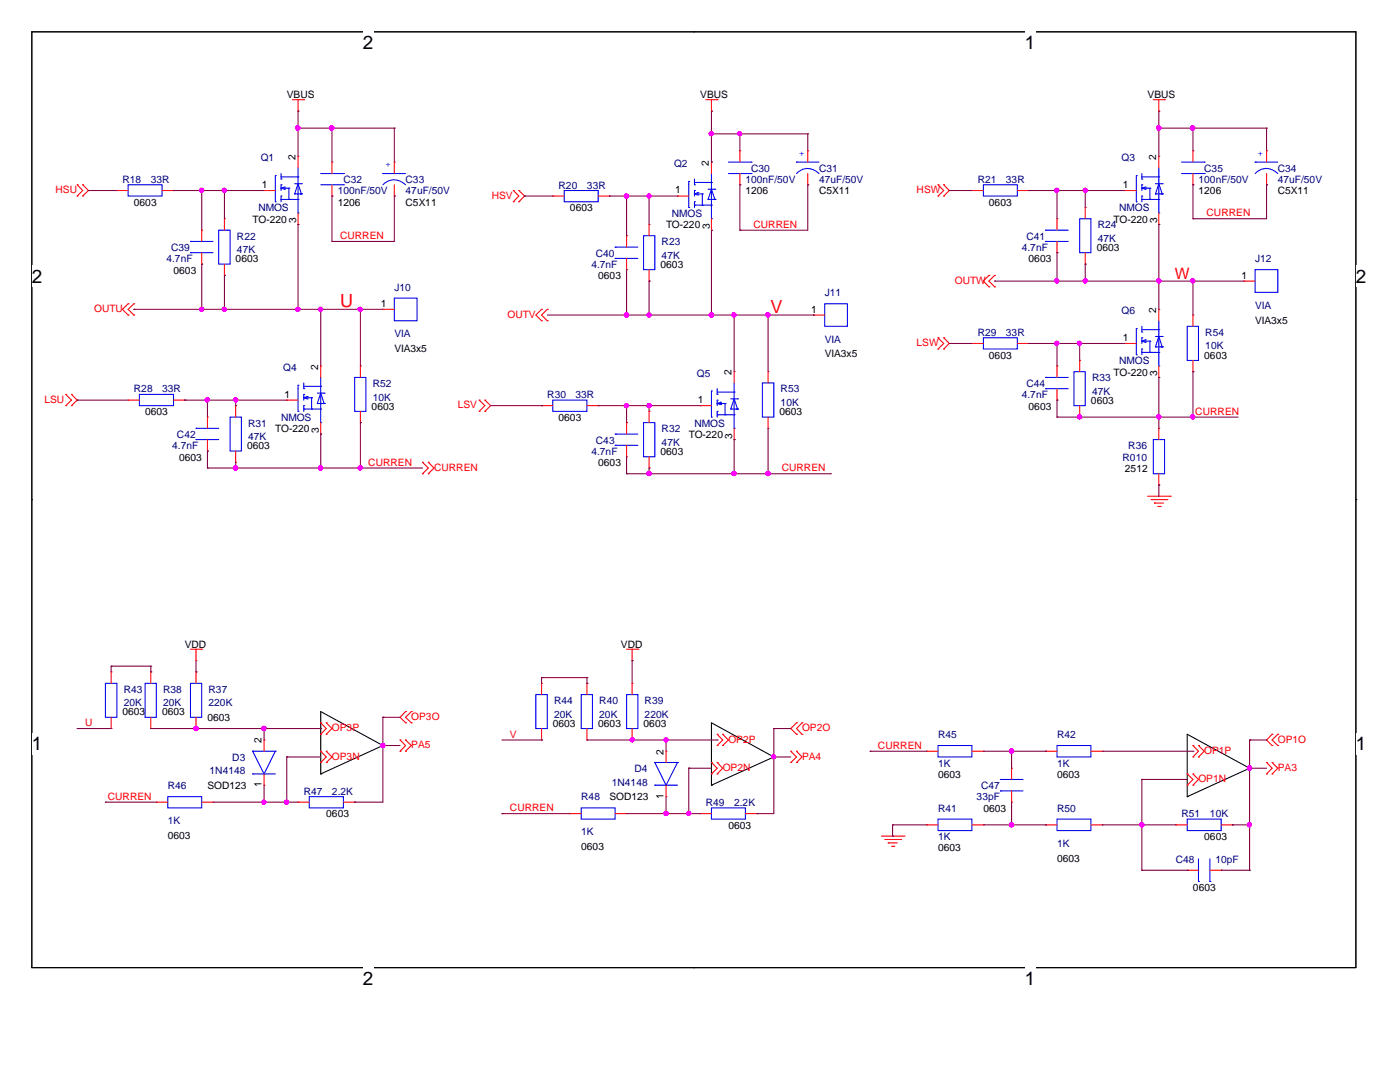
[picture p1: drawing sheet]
<svg xmlns="http://www.w3.org/2000/svg" width="279mm" height="216mm" viewBox="0 0 279 216" stroke-linecap="round" stroke-linejoin="round" font-family="sans-serif">
<path d="M6.3 6.3h264.3v186.8h-264.3z" fill="none" stroke="#000" stroke-width=".21"/>
<g fill="#fff">
<path d="M72.4 6.3h2.1v4.3h-2.1z"/>
<path d="M72.4 193.1h2.1v4.2h-2.1z"/>
</g>
<path d="M138.5 6.3h.1M138.5 193.1h.1" fill="none" stroke="#000" stroke-width=".21"/>
<g fill="#fff">
<path d="M204.5 6.3h2.1v4.3h-2.1z"/>
<path d="M204.5 193.1h2.1v4.2h-2.1z"/>
<path d="M6.3 53h2.2v4.2h-2.2z"/>
<path d="M270.6 53h2.1v4.2h-2.1z"/>
<path d="M6.3 146.3h2.2v4.3h-2.2z"/>
<path d="M270.6 146.3h2.1v4.3h-2.1z"/>
</g>
<g fill="none" stroke="#000" stroke-width=".21">
<path d="M6.3 99.7h.1M270.6 99.7h.1M64 154.4h.1M76.4 148.8h.1M76.4 148.8l-12.4 5.6M76.4 148.8l-12.4-6.8v12.4M142 156.7h.1M154.4 151h.1M154.4 151l-12.4-6.8v12.5M154.4 151l-12.4 5.7M236.9 159h.1M249.4 153.3h.1"/>
<path d="M249.4 153.3l-12.5-6.8v12.5M249.4 153.3l-12.5 5.7"/>
</g>
<g fill="none" stroke="#f00" stroke-width=".21">
<path d="M58.3 19.9h2.3M59.5 19.9v2.3M60.6 19.9h.1M140.8 19.9h2.3M142 19.9v2.3M143.1 19.9h.1M230.2 19.9h2.2M231.3 19.9v2.3M232.4 19.9h.1M15.4 36.9h.1M15.4 39.1h.1M15.4 36.9l1.1 1.1-1.1 1.1"/>
<path d="M16.5 39.1h.1M16.5 36.9h.1M16.5 36.9l1.2 1.1-1.2 1.1M23.3 38h.1M23.3 38h2.3M32.3 38h2.3M34.6 38h.1M52.7 38h.1M52.7 38h2.2M59.5 22.2h.1M59.5 31.2h.1M59.5 31.2v2.3"/>
<path d="M66.3 39.1h.1M66.3 32.3h.1M66.3 32.3v2.3M66.3 36.9v2.2M78.7 32.3h.1M78.7 39.1h.1M78.7 32.3v2.3M78.7 36.9v2.2M102.4 38h.1M102.4 38l1.1 1.1-1.1 1.2M103.5 38h.1M103.5 38l1.2 1.1-1.2 1.2"/>
<path d="M110.3 39.1h.1M110.3 39.1h2.3M119.4 39.1h2.2M121.6 39.1h.1M135.2 39.1h.1M135.2 39.1h2.3M142 22.2h.1M142 32.3h.1M142 32.3v2.3M147.7 36.9h.1M147.7 30.1h.1M147.7 30.1v2.2"/>
<path d="M147.7 34.6v2.3M161.2 30.1h.1M161.2 36.9h.1M161.2 30.1v2.2M161.2 34.6v2.3M187.2 36.9h.1M187.2 39.1h.1M187.2 36.9l1.1 1.1-1.1 1.1M188.3 39.1h.1M188.3 36.9h.1M188.3 36.9l1.1 1.1-1.1 1.1M194 38h.1"/>
<path d="M194 38h2.3M203 38h2.3M205.3 38h.1M224.5 38h.1M224.5 38h2.3M231.3 22.2h.1M231.3 31.2h.1M231.3 31.2v2.3M238.1 36.9h.1M238.1 30.1h.1M238.1 30.1v2.2M238.1 34.6v2.3"/>
<path d="M252.8 30.1h.1M252.8 36.9h.1M252.8 30.1v2.2M252.8 34.6v2.3M40.3 52.7h.1M40.3 45.9h.1M40.3 45.9v2.3M40.3 50.4v2.3M44.8 54.9h.1M44.8 43.6h.1M44.8 43.6v2.3M44.8 52.7v2.2"/>
<path d="M59.5 44.8h.1M59.5 42.5v2.3M102.4 40.3h.1M103.5 40.3h.1M125.1 53.8h.1M125.1 47h.1M125.1 47v2.3M125.1 51.6v2.2M129.5 56.1h.1M129.5 44.8h.1M129.5 44.8v2.2M129.5 53.8v2.3"/>
<path d="M142 45.9h.1M142 43.6v2.3M197.4 54.9h.1M197.4 57.2h.1M197.4 54.9l-1.1 1.2 1.1 1.1M198.5 54.9h.1M198.5 57.2h.1M198.5 54.9l-1.1 1.2 1.1 1.1M210.9 50.4h.1M210.9 43.6h.1M210.9 43.6v2.3M210.9 48.2v2.2"/>
<path d="M216.6 52.7h.1M216.6 41.4h.1M216.6 41.4v2.2M216.6 50.4v2.3M231.3 44.8h.1M231.3 42.5v2.3M248.2 56.1h.1M248.2 56.1h2.3M13.1 78.7h.1M13.1 78.7l1.2 1.1-1.2 1.1M14.3 78.7h.1M14.3 78.7l1.1 1.1-1.1 1.1"/>
<path d="M25.6 60.6h.1M25.6 62.9h.1M25.6 79.8h.1M25.6 60.6l-1.2 1.1 1.2 1.2M25.6 79.8h2.2M26.7 60.6h.1M26.7 62.9h.1M26.7 60.6l-1.1 1.1 1.1 1.2M34.6 79.8h2.3M36.9 79.8h.1M57.2 79.8h.1M57.2 79.8h2.3"/>
<path d="M64 73h.1M64 73v2.3M71.9 73h.1M71.9 73v2.3M76.4 61.7h.1M76.4 61.7h2.3M95.6 79.8h.1M95.6 79.8l1.2 1.1-1.2 1.2M96.8 79.8h.1M96.8 79.8l1.1 1.1-1.1 1.2M108.1 61.7h.1M108.1 64h.1"/>
<path d="M108.1 61.7l-1.2 1.2 1.2 1.1M109.2 61.7h.1M109.2 64h.1M109.2 61.7l-1.1 1.2 1.1 1.1M146.5 74.2h.1M146.5 74.2v2.2M153.3 74.2h.1M153.3 74.2v2.2M162.3 62.9h.1M162.3 62.9h2.3M187.2 67.4h.1M187.2 69.6h.1"/>
<path d="M187.2 67.4l1.1 1.1-1.1 1.1M188.3 69.6h.1M188.3 67.4h.1M188.3 67.4l1.1 1.1-1.1 1.1M194 68.5h.1M194 68.5h2.3M203 68.5h2.3M205.3 68.5h.1M210.9 79.8h.1M210.9 73h.1M210.9 73v2.3M210.9 77.6v2.2"/>
<path d="M215.5 71.9h.1M215.5 71.9v2.3M224.5 68.5h.1M224.5 68.5h2.3M231.3 61.7h.1M231.3 75.3h.1M231.3 61.7v2.3M231.3 73v2.3M238.1 74.2h.1M238.1 62.9h.1M238.1 62.9v2.2M238.1 71.9v2.3"/>
<path d="M13.1 80.9h.1M14.3 80.9h.1M41.4 90h.1M41.4 83.2h.1M41.4 83.2v2.3M41.4 87.7v2.3M47 92.2h.1M47 80.9h.1M47 80.9v2.3M47 90v2.2M64 86.6h.1M64 84.3v2.3"/>
<path d="M71.9 84.3h.1M71.9 82.1v2.2M84.3 94.5h.1M84.3 92.2h.1M84.3 92.2l1.2 1.2-1.2 1.1M85.5 94.5h.1M85.5 92.2h.1M85.5 92.2l1.1 1.2-1.1 1.1M95.6 82.1h.1M96.8 82.1h.1M108.1 80.9h.1M108.1 80.9h2.2"/>
<path d="M117.1 80.9h2.3M119.4 80.9h.1M125.1 91.1h.1M125.1 84.3h.1M125.1 84.3v2.3M125.1 88.9v2.2M129.5 93.4h.1M129.5 82.1h.1M129.5 82.1v2.2M129.5 91.1v2.3M139.7 80.9h.1M139.7 80.9h2.3"/>
<path d="M146.5 87.7h.1M146.5 85.5v2.2M153.3 85.5h.1M153.3 83.2v2.3M215.5 83.2h.1M215.5 80.9v2.3M229 99h4.6M229.7 99.7h3.2M231.3 85.5h.1M231.3 96.8h.1M231.3 85.5v2.2M231.3 94.5v2.3"/>
<path d="M232.9 99.7h.1M233.6 99h.1M230.4 100.4h.1M230.4 100.4h1.8M231.1 101h.4M231.5 101h.1M22.2 134.1h.1M22.2 134.1v2.3M30.1 134.1h.1M30.1 134.1v2.3M38 129.5h2.3M39.1 131.8h.1"/>
<path d="M39.1 134.1h.1M39.1 129.5v2.3M39.1 134.1v2.3M40.3 129.5h.1M108.1 136.4h.1M108.1 136.4v2.2M117.1 136.4h.1M117.1 136.4v2.2M125.1 129.5h2.2M126.2 131.8h.1M126.2 136.4h.1M126.2 129.5v2.3"/>
<path d="M126.2 136.4v2.2M127.3 129.5h.1M22.2 145.4h.1M22.2 143.1v2.3M30.1 145.4h.1M30.1 143.1v2.3M39.1 145.4h.1M39.1 143.1v2.3M52.7 147.7h.1M52.7 156.7h.1M52.7 147.7v2.2M52.7 154.4v2.3"/>
<path d="M64 146.5h.1M64 144.2h.1M64 152.1h.1M64 149.9h.1M64 144.2l1.1 1.2-1.1 1.1M64 149.9l1.1 1.1-1.1 1.1M65.1 146.5h.1M65.1 144.2h.1M65.1 152.1h.1M65.1 149.9h.1M65.1 144.2l1.2 1.2-1.2 1.1M65.1 149.9l1.2 1.1-1.2 1.1"/>
<path d="M79.8 149.9h.1M79.8 147.7h.1M79.8 147.7l1.1 1.1-1.1 1.1M80.9 149.9h.1M80.9 147.7h.1M80.9 142h.1M80.9 144.2h.1M80.9 147.7l1.2 1.1-1.2 1.1M80.9 142l-1.1 1.1 1.1 1.1M82.1 144.2h.1M82.1 142h.1M82.1 142l-1.2 1.1 1.2 1.1"/>
<path d="M108.1 147.7h.1M108.1 145.4v2.3M117.1 147.7h.1M117.1 145.4v2.3M126.2 147.7h.1M126.2 145.4v2.3M132.9 149.9h.1M132.9 159h.1M132.9 149.9v2.2M132.9 156.7v2.3M142 154.4h.1M142 152.1h.1"/>
<path d="M142 152.1l1.1 1.2-1.1 1.1M143.1 148.8h.1M143.1 146.5h.1M143.1 154.4h.1M143.1 152.1h.1M143.1 146.5l1.1 1.2-1.1 1.1M143.1 152.1l1.1 1.2-1.1 1.1M144.2 148.8h.1M144.2 146.5h.1M144.2 146.5l1.2 1.2-1.2 1.1M157.8 152.1h.1M157.8 149.9h.1"/>
<path d="M157.8 149.9l1.2 1.1-1.2 1.1M159 144.2h.1M159 146.5h.1M159 152.1h.1M159 149.9h.1M159 144.2l-1.2 1.2 1.2 1.1M159 149.9l1.1 1.1-1.1 1.1M160.1 146.5h.1M160.1 144.2h.1M160.1 144.2l-1.1 1.2 1.1 1.1M185 149.9h.1M185 149.9h2.2"/>
<path d="M194 149.9h2.3M196.3 149.9h.1M201.9 153.3h.1M201.9 153.3v2.2M201.9 157.8v2.3M208.7 149.9h.1M208.7 149.9h2.2M217.7 149.9h2.3M220 149.9h.1M236.9 156.7h.1M236.9 154.4h.1M236.9 154.4l1.2 1.1-1.2 1.2"/>
<path d="M238.1 156.7h.1M238.1 154.4h.1M238.1 151h.1M238.1 148.8h.1M238.1 154.4l1.1 1.1-1.1 1.2M238.1 148.8l1.1 1.1-1.1 1.1M239.2 151h.1M239.2 148.8h.1M239.2 148.8l1.1 1.1-1.1 1.1M252.8 154.4h.1M252.8 152.1h.1M252.8 152.1l1.1 1.2-1.1 1.1"/>
<path d="M253.9 146.5h.1M253.9 148.8h.1M253.9 154.4h.1M253.9 152.1h.1M253.9 146.5l-1.1 1.2 1.1 1.1M253.9 152.1l1.1 1.2-1.1 1.1M255 148.8h.1M255 146.5h.1M255 146.5l-1.1 1.2 1.1 1.1M31.2 160.1h.1M31.2 160.1h2.3M40.3 160.1h2.2"/>
<path d="M42.5 160.1h.1M59.5 160.1h.1M59.5 160.1h2.2M68.5 160.1h2.3M70.8 160.1h.1M113.7 162.3h.1M113.7 162.3h2.3M122.8 162.3h2.3M125.1 162.3h.1M139.7 162.3h.1M139.7 162.3h2.3M148.8 162.3h2.2"/>
<path d="M151 162.3h.1M175.9 166.8h4.5M176.6 167.5h3.1M177.2 168.2h.1M177.2 168.2h1.9M177.9 168.9h.5M178.4 168.9h.1M179.7 167.5h.1M180.4 166.8h.1M185 164.6h.1M185 164.6h2.2M194 164.6h2.3"/>
<path d="M196.3 164.6h.1M201.9 160.1h.1M208.7 164.6h.1M208.7 164.6h2.2M217.7 164.6h2.3M220 164.6h.1M234.7 164.6h.1M234.7 164.6h2.2M236.9 173.7h.1M236.9 173.7h2.3M241.5 173.7h2.2M243.7 173.7h.1"/>
<path d="M243.7 164.6h2.3M246 164.6h.1"/>
</g>
<g fill="none" stroke="#00f" stroke-width=".21">
<path d="M25.6 36.9h6.7v2.2h-6.7zM54.9 35.1h.1M54.9 35.1v5.2M56.1 35.7h.1M56.1 36.9h.1M56.1 39.1h.1M56.1 39.8h.1M56.1 34.6v1.1M56.1 36.9v1.1M56.1 39.1v1.2M56.1 37.5h1.6M56.1 39.8h3.4"/>
<path d="M56.1 35.3h3.4M56.1 37.5l.7 .3M56.8 37.3h.1M56.8 37.8h.1M56.8 37.3l-.7 .2M57.7 37.5h.1M57.7 39.8h.1M57.7 37.5v2.3M58.8 38.7h.1M58.8 36.7h1.4M58.8 38.7l.7-2 .7 2M58.8 38.7h1.4"/>
<path d="M59.5 39.8h.1M59.5 35.3h.1M59.5 33.5v9M59.9 38.7h.1M60.2 36.7h.1M60.2 38.7h.1M64 34.6h4.5M64 36.9h4.5M68.5 36.9h.1M68.5 34.6h.1M76.4 34.6h.1M76.4 36.9a3.2 3.2 0 0 1 4.5 0"/>
<path d="M76.4 34.6h4.5M112.6 38h6.8v2.3h-6.8zM137.5 36.2h.1M137.5 36.2v5.2M138.6 36.9h.1M138.6 38h.1M138.6 38.7h1.6M138.6 35.7v1.2M138.6 38v1.1M138.6 36.4h3.4M138.6 38.7l.7 .2M139.3 38.4h.1"/>
<path d="M139.3 38.9h.1M139.3 38.4l-.7 .3M140.2 38.7h.1M140.2 38.7v2.2M141.3 39.8h.1M141.3 39.8h1.4M141.3 37.8h1.4M141.3 39.8l.7-2 .7 2M142 36.4h.1M142 34.6v9M142.5 39.8h.1M142.7 37.8h.1"/>
<path d="M142.7 39.8h.1M145.4 34.6h4.5M145.4 32.3h4.5M149.9 34.6h.1M149.9 32.3h.1M159 32.3h.1M159 34.6a3.1 3.1 0 0 1 4.4 0M159 32.3h4.4M196.3 36.9h6.7v2.2h-6.7zM226.8 35.1h.1M226.8 35.1v5.2M227.9 35.7h.1"/>
<path d="M227.9 36.9h.1M227.9 39.1h.1M227.9 39.8h.1M227.9 34.6v1.1M227.9 36.9v1.1M227.9 39.1v1.2M227.9 37.5h1.6M227.9 39.8h3.4M227.9 35.3h3.4M227.9 37.5l.7 .3M228.6 37.3h.1M228.6 37.8h.1"/>
<path d="M228.6 37.3l-.7 .2M229.5 37.5h.1M229.5 39.8h.1M229.5 37.5v2.3M230.6 38.7h.1M230.6 36.7h1.3M230.6 38.7h1.3M230.6 38.7l.7-2 .6 2M231.3 39.8h.1M231.3 35.3h.1M231.3 33.5v9M231.7 38.7h.1"/>
<path d="M231.9 36.7h.1M231.9 38.7h.1M235.8 34.6h4.5M235.8 32.3h4.5M240.3 34.6h.1M240.3 32.3h.1M250.5 32.3h.1M250.5 34.6a3.1 3.1 0 0 1 4.5 0M250.5 32.3h4.5M38 50.4h.1M38 48.2h.1M38 50.4h4.5"/>
<path d="M38 48.2h4.5M43.6 45.9h2.3v6.8h-2.3zM54.9 40.3h.1M59.5 42.5h.1M78.7 59.5h4.5v4.5h-4.5zM122.8 51.6h.1M122.8 49.3h.1M122.8 51.6h4.5M122.8 49.3h4.5M128.4 47h2.3v6.8h-2.3zM137.5 41.4h.1M138.6 40.3h.1"/>
<path d="M138.6 40.9h.1M138.6 40.3v1.1M138.6 40.9h3.4M140.2 40.9h.1M142 40.9h.1M142 43.6h.1M208.7 48.2h.1M208.7 45.9h.1M208.7 48.2h4.5M208.7 45.9h4.5M215.5 43.6h2.2v6.8h-2.2zM226.8 40.3h.1"/>
<path d="M231.3 42.5h.1M250.5 53.8h4.5v4.5h-4.5zM27.8 78.7h6.8v2.2h-6.8zM59.5 76.9h.1M59.5 76.9v5.2M60.6 77.6h.1M60.6 78.7h.1M60.6 76.4v1.2M60.6 78.7v1.1M60.6 79.4h1.6M60.6 77.1h3.4M60.6 79.4l.7 .2"/>
<path d="M61.3 79.1h.1M61.3 79.6h.1M61.3 79.1l-.7 .3M62.2 79.4h.1M62.2 79.4v2.2M63.3 78.4h1.4M64 77.1h.1M64 75.3v9M64.7 78.4h.1M70.8 75.3h2.2v6.8h-2.2zM110.3 79.8h6.8v2.3h-6.8zM142 78h.1"/>
<path d="M142 78v5.2M143.1 78.7h.1M143.1 79.8h.1M143.1 77.6v1.1M143.1 79.8v1.1M143.1 78.2h3.4M145.8 79.6h1.4M146.5 78.2h.1M146.5 76.4v9.1M147.2 79.6h.1M152.1 76.4h2.3v6.8h-2.3zM164.6 60.6h4.5v4.5h-4.5z"/>
<path d="M196.3 67.4h6.7v2.2h-6.7zM208.7 77.6h.1M208.7 75.3h.1M208.7 77.6h4.5M208.7 75.3h4.5M214.3 74.2h2.3v6.7h-2.3zM226.8 70.8h.1M226.8 65.6h.1M226.8 65.6v5.2M227.9 66.3h.1M227.9 67.4h.1M227.9 69.6h.1"/>
<path d="M227.9 70.3h.1M227.9 65.1v1.2M227.9 67.4v1.1M227.9 69.6v1.2M227.9 68.1h1.6M227.9 70.3h3.4M227.9 65.8h3.4M227.9 68.1l.7 .2M228.6 67.8h.1M228.6 68.3h.1M228.6 67.8l-.7 .3M229.5 68.1h.1"/>
<path d="M229.5 70.3h.1M229.5 68.1v2.2M230.6 69.2h.1M230.6 67.1h1.3M230.6 69.2l.7-2.1 .6 2.1M230.6 69.2h1.3M231.3 70.3h.1M231.3 73h.1M231.3 65.8h.1M231.3 64v9M231.7 69.2h.1M231.9 67.1h.1"/>
<path d="M231.9 69.2h.1M236.9 65.1h2.3v6.8h-2.3zM39.1 87.7h.1M39.1 85.5h.1M39.1 87.7h4.5M39.1 85.5h4.5M45.9 83.2h2.3v6.8h-2.3zM59.5 82.1h.1M60.6 80.9h.1M60.6 81.6h.1M60.6 80.9v1.2M60.6 81.6h3.4"/>
<path d="M62.2 81.6h.1M63.3 80.5h.1M63.3 80.5l.7-2.1 .7 2.1M63.3 80.5h1.4M64 81.6h.1M64 84.3h.1M64.4 80.5h.1M64.7 80.5h.1M122.8 88.9h.1M122.8 86.6h.1M122.8 88.9h4.5M122.8 86.6h4.5"/>
<path d="M128.4 84.3h2.3v6.8h-2.3zM142 83.2h.1M143.1 82.1h.1M143.1 82.8h.1M143.1 80.5h1.6M143.1 82.1v1.1M143.1 82.8h3.4M143.1 80.5l.7 .2M143.8 80.3h.1M143.8 80.7h.1M143.8 80.3l-.7 .2M144.7 80.5h.1"/>
<path d="M144.7 82.8h.1M144.7 80.5v2.3M145.8 81.6h.1M145.8 81.6h1.4M145.8 81.6l.7-2 .7 2M146.5 82.8h.1M146.5 85.5h.1M146.9 81.6h.1M147.2 81.6h.1M230.2 87.7h2.2v6.8h-2.2zM21 136.4h2.3v6.7h-2.3zM29 136.4h2.2v6.7h-2.2z"/>
<path d="M38 136.4h2.3v6.7h-2.3zM106.9 138.6h2.3v6.8h-2.3zM116 138.6h2.2v6.8h-2.2zM125.1 138.6h2.2v6.8h-2.2zM33.5 159h6.8v2.2h-6.8zM50.4 149.9h.1M50.4 154.4h.1M50.4 149.9l2.3 4.5 2.2-4.5M50.4 149.9h4.5M50.4 154.4h4.5M54.9 149.9h.1M61.7 159h6.8v2.2h-6.8z"/>
<path d="M130.7 152.1h.1M130.7 156.7h.1M130.7 152.1l2.2 4.6 2.3-4.6M130.7 152.1h4.5M130.7 156.7h4.5M135.2 152.1h.1M187.2 148.8h6.8v2.2h-6.8zM199.6 157.8h.1M199.6 155.5h.1M199.6 157.8h4.6M199.6 155.5h4.6M210.9 148.8h6.8v2.2h-6.8z"/>
<path d="M116 161.2h6.8v2.2h-6.8zM142 161.2h6.8v2.2h-6.8zM187.2 163.4h6.8v2.3h-6.8zM210.9 163.4h6.8v2.3h-6.8zM236.9 163.4h6.8v2.3h-6.8zM239.2 175.9h.1M239.2 171.4v4.5M241.5 175.9h.1M241.5 171.4v4.5"/>
</g>
<g fill="none" stroke="#800040" stroke-width=".21">
<path d="M17.7 38h.1M17.7 38h5.6M34.6 38h.1M34.6 38h18.1M40.3 38h.1M40.3 38v7.9M44.8 38h.1M44.8 38v5.6M59.5 22.2h.1M59.5 25.6h.1M59.5 22.2v9M59.5 25.6h19.2"/>
<path d="M66.3 25.6h.1M66.3 39.1h.1M66.3 25.6v6.7M66.3 39.1v9.1M78.7 25.6h.1M78.7 39.1h.1M78.7 25.6v6.7M78.7 39.1v9.1h-12.4M104.7 39.1h.1M104.7 39.1h5.6M121.6 39.1h13.6M125.1 39.1h.1"/>
<path d="M125.1 39.1v7.9M129.5 39.1h.1M129.5 39.1v5.7M142 22.2h.1M142 26.7h.1M142 32.3h.1M142 22.2v10.1M142 26.7h19.2M147.7 26.7h.1M147.7 36.9h.1M147.7 26.7v3.4M147.7 36.9v9"/>
<path d="M161.2 26.7h.1M161.2 36.9h.1M161.2 26.7v3.4M161.2 36.9v9h-13.5M189.4 38h.1M189.4 38h4.6M205.3 38h.1M205.3 38h19.2M210.9 38h.1M210.9 38v5.6M216.6 38h.1M216.6 38v3.4"/>
<path d="M231.3 22.2h.1M231.3 25.6h.1M231.3 25.6h21.5M231.3 22.2v9M238.1 25.6h.1M238.1 36.9h.1M238.1 25.6v4.5M238.1 36.9v6.7M252.8 25.6h.1M252.8 36.9h.1M252.8 25.6v4.5M252.8 36.9v6.7h-14.7"/>
<path d="M40.3 52.7h.1M40.3 52.7v9M44.8 54.9h.1M44.8 54.9v6.8M59.5 44.8h.1M59.5 44.8v16.9M66.3 48.2h.1M125.1 53.8v9.1M129.5 56.1h.1M129.5 56.1v6.8M142 45.9h.1M142 45.9v17"/>
<path d="M147.7 45.9h.1M198.5 56.1h.1M198.5 56.1h49.7M210.9 50.4h.1M210.9 56.1h.1M210.9 50.4v5.7M216.6 56.1h.1M216.6 52.7h.1M216.6 52.7v3.4M231.3 56.1h.1M231.3 44.8h.1M231.3 44.8v16.9"/>
<path d="M238.1 43.6h.1M238.1 56.1h.1M238.1 56.1v6.8M15.4 79.8h.1M15.4 79.8h10.2M26.7 61.7h.1M26.7 61.7h49.7M36.9 79.8h.1M36.9 79.8h20.3M40.3 61.7h.1M41.4 79.8h.1M41.4 79.8v3.4"/>
<path d="M44.8 61.7h.1M47 79.8h.1M47 79.8v1.1M59.5 61.7h.1M64 61.7h.1M64 61.7v11.3M71.9 61.7h.1M71.9 61.7v11.3M109.2 62.9h53.1M125.1 62.9h.1M129.5 62.9h.1M142 62.9h.1"/>
<path d="M146.5 62.9h.1M146.5 62.9v11.3M153.3 62.9h.1M153.3 62.9v11.3M162.3 62.9h.1M189.4 68.5h.1M189.4 68.5h4.6M205.3 68.5h.1M205.3 68.5h19.2M210.9 68.5h.1M210.9 79.8h.1M210.9 68.5v4.5"/>
<path d="M210.9 79.8v3.4M215.5 68.5h.1M215.5 68.5v3.4M231.3 75.3h.1M231.3 75.3v10.2M238.1 74.2h.1M238.1 74.2v9M41.4 90h.1M41.4 93.4h.1M41.4 93.4h42.9M41.4 90v3.4M47 93.4h.1"/>
<path d="M47 80.9h.1M47 92.2v1.2M64 86.6h.1M64 93.4h.1M64 86.6v6.8M71.9 84.3h.1M71.9 93.4h.1M71.9 84.3v9.1M97.9 80.9h10.2M108.1 80.9h.1M119.4 80.9h20.3M125.1 80.9h.1"/>
<path d="M125.1 94.5h.1M125.1 94.5h40.6M125.1 80.9v3.4M125.1 91.1v3.4M129.5 94.5h.1M129.5 93.4h.1M129.5 80.9h.1M129.5 80.9v1.2M129.5 93.4v1.1M146.5 87.7h.1M146.5 87.7v6.8M153.3 94.5h.1"/>
<path d="M153.3 85.5v9M165.7 94.5h.1M210.9 83.2h.1M210.9 83.2h36.2M215.5 83.2h.1M231.3 96.8h.1M231.3 83.2h.1M231.3 96.8v2.2M238.1 83.2h.1M22.2 132.9h.1M22.2 132.9h7.9M22.2 132.9v1.2"/>
<path d="M30.1 132.9h.1M30.1 134.1h.1M30.1 132.9v1.2M39.1 134.1h.1M39.1 131.8v2.3M108.1 135.2h.1M108.1 135.2h9M108.1 135.2v1.2M117.1 135.2h.1M117.1 136.4h.1M117.1 135.2v1.2M126.2 131.8h.1"/>
<path d="M126.2 131.8v4.6M15.4 145.4h.1M15.4 145.4h6.8M30.1 145.4h33.9M39.1 145.4h.1M52.7 145.4h.1M52.7 145.4v2.3M52.7 156.7v3.4M57.2 151h.1M57.2 151h6.8M57.2 151v9.1M64 145.4h.1"/>
<path d="M76.4 148.8h.1M76.4 143.1h.1M76.4 143.1v17h-5.6M76.4 148.8h3.4M76.4 143.1h3.4M100.2 147.7h7.9M108.1 147.7h.1M117.1 147.7h26M126.2 147.7h.1M132.9 147.7h.1M132.9 147.7v2.2M132.9 159v3.3"/>
<path d="M137.5 153.3h.1M137.5 153.3v9M137.5 153.3h4.5M143.1 147.7h.1M154.4 145.4h.1M154.4 151h.1M154.4 145.4h3.4M154.4 151h3.4M154.4 145.4v16.9h-3.4M173.7 149.9h.1M173.7 149.9h11.3M196.3 149.9h12.4"/>
<path d="M201.9 149.9h.1M201.9 149.9v3.4M208.7 149.9h.1M220 149.9h18.1M227.9 155.5h.1M227.9 155.5v18.2M227.9 155.5h9M238.1 149.9h.1M249.4 147.7h.1M249.4 153.3h.1M249.4 147.7h3.4M249.4 153.3h3.4"/>
<path d="M249.4 147.7v26M21 160.1h.1M21 160.1h10.2M42.5 160.1h17M52.7 160.1h.1M57.2 160.1h.1M70.8 160.1h.1M100.2 162.3h.1M100.2 162.3h13.5M125.1 162.3h14.6M132.9 162.3h.1M137.5 162.3h.1"/>
<path d="M151 162.3h.1M178.1 164.6h.1M178.1 166.8h.1M178.1 164.6h6.9M178.1 164.6v2.2M196.3 164.6h12.4M201.9 164.6h.1M201.9 160.1v4.5M208.7 164.6h.1M220 164.6h14.7M227.9 164.6h.1M227.9 173.7h.1"/>
<path d="M227.9 173.7h9M236.9 173.7h.1M243.7 173.7h.1M243.7 173.7h5.7M246 164.6h.1M246 164.6h3.4M249.4 173.7h.1"/>
</g>
<g fill="#f0f" stroke="#f0f" stroke-width=".21">
<circle cx="64" cy="93.4" r=".44"/>
<circle cx="44.7" cy="38" r=".43"/>
<circle cx="40.2" cy="38" r=".44"/>
<circle cx="41.4" cy="79.8" r=".43"/>
<circle cx="64" cy="61.7" r=".43"/>
<circle cx="66.2" cy="25.5" r=".45"/>
<circle cx="44.7" cy="61.7" r=".43"/>
<circle cx="59.5" cy="61.7" r=".44"/>
<circle cx="146.5" cy="94.5" r=".43"/>
<circle cx="129.5" cy="94.5" r=".43"/>
<circle cx="142" cy="62.8" r=".45"/>
<circle cx="129.5" cy="62.8" r=".44"/>
<circle cx="125" cy="39.1" r=".43"/>
<circle cx="146.5" cy="62.8" r=".44"/>
<circle cx="129.5" cy="80.9" r=".43"/>
<circle cx="147.6" cy="26.7" r=".43"/>
<circle cx="129.5" cy="39.1" r=".43"/>
<circle cx="238" cy="56" r=".43"/>
<circle cx="210.9" cy="56" r=".43"/>
<circle cx="231.3" cy="83.2" r=".43"/>
<circle cx="216.6" cy="56" r=".43"/>
<circle cx="238" cy="25.5" r=".44"/>
<circle cx="216.6" cy="38" r=".43"/>
<circle cx="231.3" cy="56" r=".43"/>
<circle cx="39.1" cy="145.3" r=".44"/>
<circle cx="52.7" cy="160.1" r=".43"/>
<circle cx="57.2" cy="160.1" r=".43"/>
<circle cx="76.4" cy="148.8" r=".43"/>
<circle cx="142" cy="26.7" r=".44"/>
<circle cx="59.4" cy="25.5" r=".45"/>
<circle cx="231.3" cy="25.5" r=".44"/>
<circle cx="154.4" cy="151" r=".43"/>
<circle cx="126.2" cy="147.6" r=".43"/>
<circle cx="137.5" cy="162.3" r=".43"/>
<circle cx="249.3" cy="153.3" r=".44"/>
<circle cx="40.2" cy="61.7" r=".44"/>
<circle cx="125" cy="62.8" r=".44"/>
<circle cx="210.9" cy="38" r=".43"/>
<circle cx="47" cy="79.8" r=".43"/>
<circle cx="47" cy="93.4" r=".44"/>
<circle cx="125" cy="80.9" r=".43"/>
<circle cx="215.4" cy="68.5" r=".43"/>
<circle cx="210.9" cy="68.5" r=".43"/>
<circle cx="215.4" cy="83.2" r=".43"/>
<circle cx="71.9" cy="61.7" r=".43"/>
<circle cx="71.9" cy="93.4" r=".44"/>
<circle cx="153.3" cy="62.8" r=".45"/>
<circle cx="153.3" cy="94.5" r=".44"/>
<circle cx="238" cy="83.2" r=".43"/>
<circle cx="52.6" cy="145.3" r=".44"/>
<circle cx="132.9" cy="162.3" r=".43"/>
<circle cx="132.9" cy="147.6" r=".43"/>
<circle cx="201.9" cy="149.9" r=".45"/>
<circle cx="201.9" cy="164.6" r=".45"/>
<circle cx="227.9" cy="164.6" r=".44"/>
<circle cx="249.3" cy="164.6" r=".44"/>
</g>
<g font-size="3.8">
<text x="72.4" y="9.7">2</text>
<text x="204.5" y="9.7">1</text>
<text x="6.3" y="56.4">2</text>
<text x="270.6" y="56.4">2</text>
<text x="6.3" y="149.7">1</text>
<text x="270.6" y="149.7">1</text>
<text x="72.4" y="196.5">2</text>
<text x="204.5" y="196.5">1</text>
</g>
<g font-size="3.6" fill="#f00">
<text x="67.9" y="61.3">U</text>
<text x="153.8" y="62.4">V</text>
</g>
<text font-size="3.1" fill="#f00" x="234.4" y="55.6">W</text>
<g font-size="2">
<text x="57.2" y="19.6">VBUS</text>
<text x="139.7" y="19.6">VBUS</text>
<text x="229" y="19.6">VBUS</text>
<text x="59" y="31.9" transform="rotate(-90 59 31.9)">2</text>
<text x="141.5" y="33.1" transform="rotate(-90 141.5 33.1)">2</text>
<text x="230.8" y="31.9" transform="rotate(-90 230.8 31.9)">2</text>
<text x="26.7" y="41">0603</text>
<text x="52.2" y="37.5">1</text>
<text x="67.4" y="41">1206</text>
<text x="80.9" y="41">C5X11</text>
<text x="134.7" y="38.6">1</text>
<text x="148.8" y="38.8">1206</text>
<text x="163.4" y="38.8">C5X11</text>
<text x="197.4" y="41">0603</text>
<text x="224.1" y="37.5">1</text>
<text x="239.2" y="38.8">1206</text>
<text x="255" y="38.8">C5X11</text>
<text x="50.4" y="44.4">TO-220</text>
<text x="59.1" y="44.5" transform="rotate(-90 59.1 44.5)">3</text>
<text x="113.7" y="42.2">0603</text>
<text x="132.9" y="45.6">TO-220</text>
<text x="141.6" y="45.7" transform="rotate(-90 141.6 45.7)">3</text>
<text x="222.2" y="44.4">TO-220</text>
<text x="230.9" y="44.5" transform="rotate(-90 230.9 44.5)">3</text>
<text x="47" y="52.3">0603</text>
<text x="131.8" y="53.5">0603</text>
<text x="205.3" y="52.3">0603</text>
<text x="218.9" y="50.1">0603</text>
<text x="34.6" y="54.6">0603</text>
<text x="119.4" y="55.7">0603</text>
<text x="247.8" y="55.6">1</text>
<text x="76" y="61.2">1</text>
<text x="161.9" y="62.4">1</text>
<text x="230.8" y="62.4" transform="rotate(-90 230.8 62.4)">2</text>
<text x="250.5" y="64.6">VIA3x5</text>
<text x="78.7" y="70.2">VIA3x5</text>
<text x="164.6" y="71.3">VIA3x5</text>
<text x="197.4" y="71.5">0603</text>
<text x="224.1" y="68">1</text>
<text x="240.3" y="71.5">0603</text>
<text x="63.5" y="73.7" transform="rotate(-90 63.5 73.7)">2</text>
<text x="146" y="74.8" transform="rotate(-90 146 74.8)">2</text>
<text x="222.2" y="74.9">TO-220</text>
<text x="230.9" y="75.1" transform="rotate(-90 230.9 75.1)">3</text>
<text x="29" y="82.8">0603</text>
<text x="56.8" y="79.3">1</text>
<text x="74.2" y="81.7">0603</text>
<text x="111.5" y="84">0603</text>
<text x="139.3" y="80.4">1</text>
<text x="155.5" y="82.8">0603</text>
<text x="205.3" y="81.7">0603</text>
<text x="217.7" y="80.6">0603</text>
<text x="49.3" y="89.6">0603</text>
<text x="54.9" y="86.2">TO-220</text>
<text x="63.6" y="86.4" transform="rotate(-90 63.6 86.4)">3</text>
<text x="137.5" y="87.4">TO-220</text>
<text x="146.1" y="87.5" transform="rotate(-90 146.1 87.5)">3</text>
<text x="35.7" y="91.9">0603</text>
<text x="119.4" y="93">0603</text>
<text x="131.8" y="90.8">0603</text>
<text x="224.5" y="94.1">2512</text>
<text x="36.9" y="129.2">VDD</text>
<text x="123.9" y="129.2">VDD</text>
<text x="24.4" y="142.7">0603</text>
<text x="32.3" y="142.7">0603</text>
<text x="41.4" y="143.9">0603</text>
<text x="52.2" y="148.3" transform="rotate(-90 52.2 148.3)">2</text>
<text x="110.3" y="145">0603</text>
<text x="119.4" y="145">0603</text>
<text x="128.4" y="145">0603</text>
<text x="132.4" y="150.6" transform="rotate(-90 132.4 150.6)">2</text>
<text x="187.2" y="155.2">0603</text>
<text x="210.9" y="155.2">0603</text>
<text x="41.4" y="157.4">SOD123</text>
<text x="52.2" y="157.1" transform="rotate(-90 52.2 157.1)">1</text>
<text x="121.6" y="159.7">SOD123</text>
<text x="132.4" y="159.3" transform="rotate(-90 132.4 159.3)">1</text>
<text x="196.3" y="162">0603</text>
<text x="33.5" y="167.4">0603</text>
<text x="65.1" y="163.1">0603</text>
<text x="145.4" y="165.4">0603</text>
<text x="240.3" y="167.6">0603</text>
<text x="116" y="169.7">0603</text>
<text x="187.2" y="169.9">0603</text>
<text x="210.9" y="171.9">0603</text>
<text x="238.1" y="177.8">0603</text>
</g>
<g font-size="2" fill="#000080">
<text x="52" y="32.2">Q1</text>
<text x="134.5" y="33.4">Q2</text>
<text x="149.9" y="34.2">C30</text>
<text x="163.4" y="34.2">C31</text>
<text x="223.8" y="32.2">Q3</text>
<text x="240.3" y="34.2">C35</text>
<text x="255" y="34.2">C34</text>
<text x="24.4" y="36.5">R18</text>
<text x="30.1" y="36.5">33R</text>
<text x="67.4" y="38.8">100nF/50V</text>
<text x="68.5" y="36.5">C32</text>
<text x="80.9" y="36.5">C33</text>
<text x="80.9" y="38.8">47uF/50V</text>
<text x="111.5" y="37.6">R20</text>
<text x="117.1" y="37.6">33R</text>
<text x="148.8" y="36.5">100nF/50V</text>
<text x="163.4" y="36.5">47uF/50V</text>
<text x="195.1" y="36.5">R21</text>
<text x="200.7" y="36.5">33R</text>
<text x="239.2" y="36.5">100nF/50V</text>
<text x="255" y="36.5">47uF/50V</text>
<text x="47.3" y="47.8">R22</text>
<text x="51.6" y="42.2">NMOS</text>
<text x="134.1" y="43.3">NMOS</text>
<text x="204.9" y="47.8">C41</text>
<text x="219.1" y="45.6">R24</text>
<text x="223.4" y="42.2">NMOS</text>
<text x="33.2" y="52.3">4.7nF</text>
<text x="34.2" y="50.1">C39</text>
<text x="47.3" y="50.5">47K</text>
<text x="118" y="53.5">4.7nF</text>
<text x="118.9" y="51.2">C40</text>
<text x="132" y="48.9">R23</text>
<text x="132" y="51.6">47K</text>
<text x="203.9" y="50.1">4.7nF</text>
<text x="219.1" y="48.3">47K</text>
<text x="250.5" y="52.3">J12</text>
<text x="78.7" y="58">J10</text>
<text x="164.6" y="59.1">J11</text>
<text x="223.8" y="62.7">Q6</text>
<text x="250.5" y="61.6">VIA</text>
<text x="78.7" y="67.3">VIA</text>
<text x="164.6" y="68.4">VIA</text>
<text x="195.1" y="67">R29</text>
<text x="200.7" y="67">33R</text>
<text x="240.5" y="67">R54</text>
<text x="240.5" y="69.7">10K</text>
<text x="56.5" y="74">Q4</text>
<text x="74.4" y="77.2">R52</text>
<text x="139.1" y="75.2">Q5</text>
<text x="204.9" y="77.2">C44</text>
<text x="217.9" y="76.1">R33</text>
<text x="223.4" y="72.7">NMOS</text>
<text x="26.7" y="78.3">R28</text>
<text x="32.3" y="78.3">33R</text>
<text x="56.1" y="84">NMOS</text>
<text x="74.4" y="79.9">10K</text>
<text x="109.2" y="79.5">R30</text>
<text x="114.9" y="79.5">33R</text>
<text x="155.8" y="78.3">R53</text>
<text x="155.8" y="81">10K</text>
<text x="203.9" y="79.5">4.7nF</text>
<text x="217.9" y="78.8">47K</text>
<text x="34.4" y="89.6">4.7nF</text>
<text x="35.3" y="87.4">C42</text>
<text x="49.5" y="85.1">R31</text>
<text x="49.5" y="87.8">47K</text>
<text x="118.9" y="88.5">C43</text>
<text x="132" y="86.2">R32</text>
<text x="132" y="88.9">47K</text>
<text x="138.6" y="85.1">NMOS</text>
<text x="225.2" y="89.6">R36</text>
<text x="118" y="90.8">4.7nF</text>
<text x="224" y="91.9">R010</text>
<text x="24.7" y="138.3">R43</text>
<text x="24.7" y="141">20K</text>
<text x="32.6" y="138.3">R38</text>
<text x="32.6" y="141">20K</text>
<text x="41.6" y="138.3">R37</text>
<text x="41.6" y="141">220K</text>
<text x="110.6" y="140.5">R44</text>
<text x="110.6" y="143.2">20K</text>
<text x="119.6" y="140.5">R40</text>
<text x="119.6" y="143.2">20K</text>
<text x="128.7" y="140.5">R39</text>
<text x="128.7" y="143.2">220K</text>
<text x="187.2" y="147.3">R45</text>
<text x="210.9" y="147.3">R42</text>
<text x="41.8" y="154.5">1N4148</text>
<text x="46.4" y="151.8">D3</text>
<text x="126.6" y="154.1">D4</text>
<text x="187.2" y="153">1K</text>
<text x="210.9" y="153">1K</text>
<text x="33.5" y="157.4">R46</text>
<text x="60.6" y="158.6">R47</text>
<text x="66.3" y="158.6">2.2K</text>
<text x="116" y="159.7">R48</text>
<text x="122.1" y="156.8">1N4148</text>
<text x="140.8" y="160.9">R49</text>
<text x="146.5" y="160.9">2.2K</text>
<text x="187.2" y="162">R41</text>
<text x="194.9" y="159.7">33pF</text>
<text x="195.8" y="157.4">C47</text>
<text x="210.9" y="162">R50</text>
<text x="33.5" y="164.5">1K</text>
<text x="116" y="166.7">1K</text>
<text x="187.2" y="167.6">1K</text>
<text x="235.8" y="163.1">R51</text>
<text x="241.5" y="163.1">10K</text>
<text x="210.9" y="169">1K</text>
<text x="234.7" y="172.2">C48</text>
<text x="242.6" y="172.2">10pF</text>
</g>
<g font-size="2" fill="#00f">
<text x="77" y="32.3" transform="rotate(90 77 32.3)">+</text>
<text x="159.5" y="30.1" transform="rotate(90 159.5 30.1)">+</text>
<text x="251" y="30.1" transform="rotate(90 251 30.1)">+</text>
</g>
<g font-size="2" fill="#f00">
<text x="11.1" y="38.6">HSU</text>
<text x="98.1" y="39.7">HSV</text>
<text x="182.9" y="38.6">HSW</text>
<text x="67.9" y="47.7">CURREN</text>
<text x="150.4" y="45.5">CURREN</text>
<text x="240.8" y="43.2">CURREN</text>
<text x="190.6" y="56.6">OUTW</text>
<text x="18.8" y="62.3">OUTU</text>
<text x="101.3" y="63.4">OUTV</text>
<text x="182.9" y="69">LSW</text>
<text x="8.8" y="80.3">LSU</text>
<text x="91.4" y="81.5">LSV</text>
<text x="238.5" y="82.8">CURREN</text>
<text x="73.5" y="92.9">CURREN</text>
<text x="86.6" y="93.9">CURREN</text>
<text x="156" y="94.1">CURREN</text>
<text x="82.1" y="143.7">OP3O</text>
<text x="17" y="144.9">U</text>
<text x="66.3" y="145.9">OP3P</text>
<text x="82.1" y="149.3">PA5</text>
<text x="101.8" y="147.2">V</text>
<text x="145.4" y="148.2">OP2P</text>
<text x="160.1" y="145.9">OP2O</text>
<text x="175.2" y="149.4">CURREN</text>
<text x="255" y="148.2">OP1O</text>
<text x="66.3" y="151.6">OP3N</text>
<text x="144.2" y="153.8">OP2N</text>
<text x="160.1" y="151.6">PA4</text>
<text x="240.3" y="150.5">OP1P</text>
<text x="255" y="153.8">PA3</text>
<text x="21.5" y="159.6">CURREN</text>
<text x="101.8" y="161.9">CURREN</text>
<text x="239.2" y="156.1">OP1N</text>
</g>
</svg>
